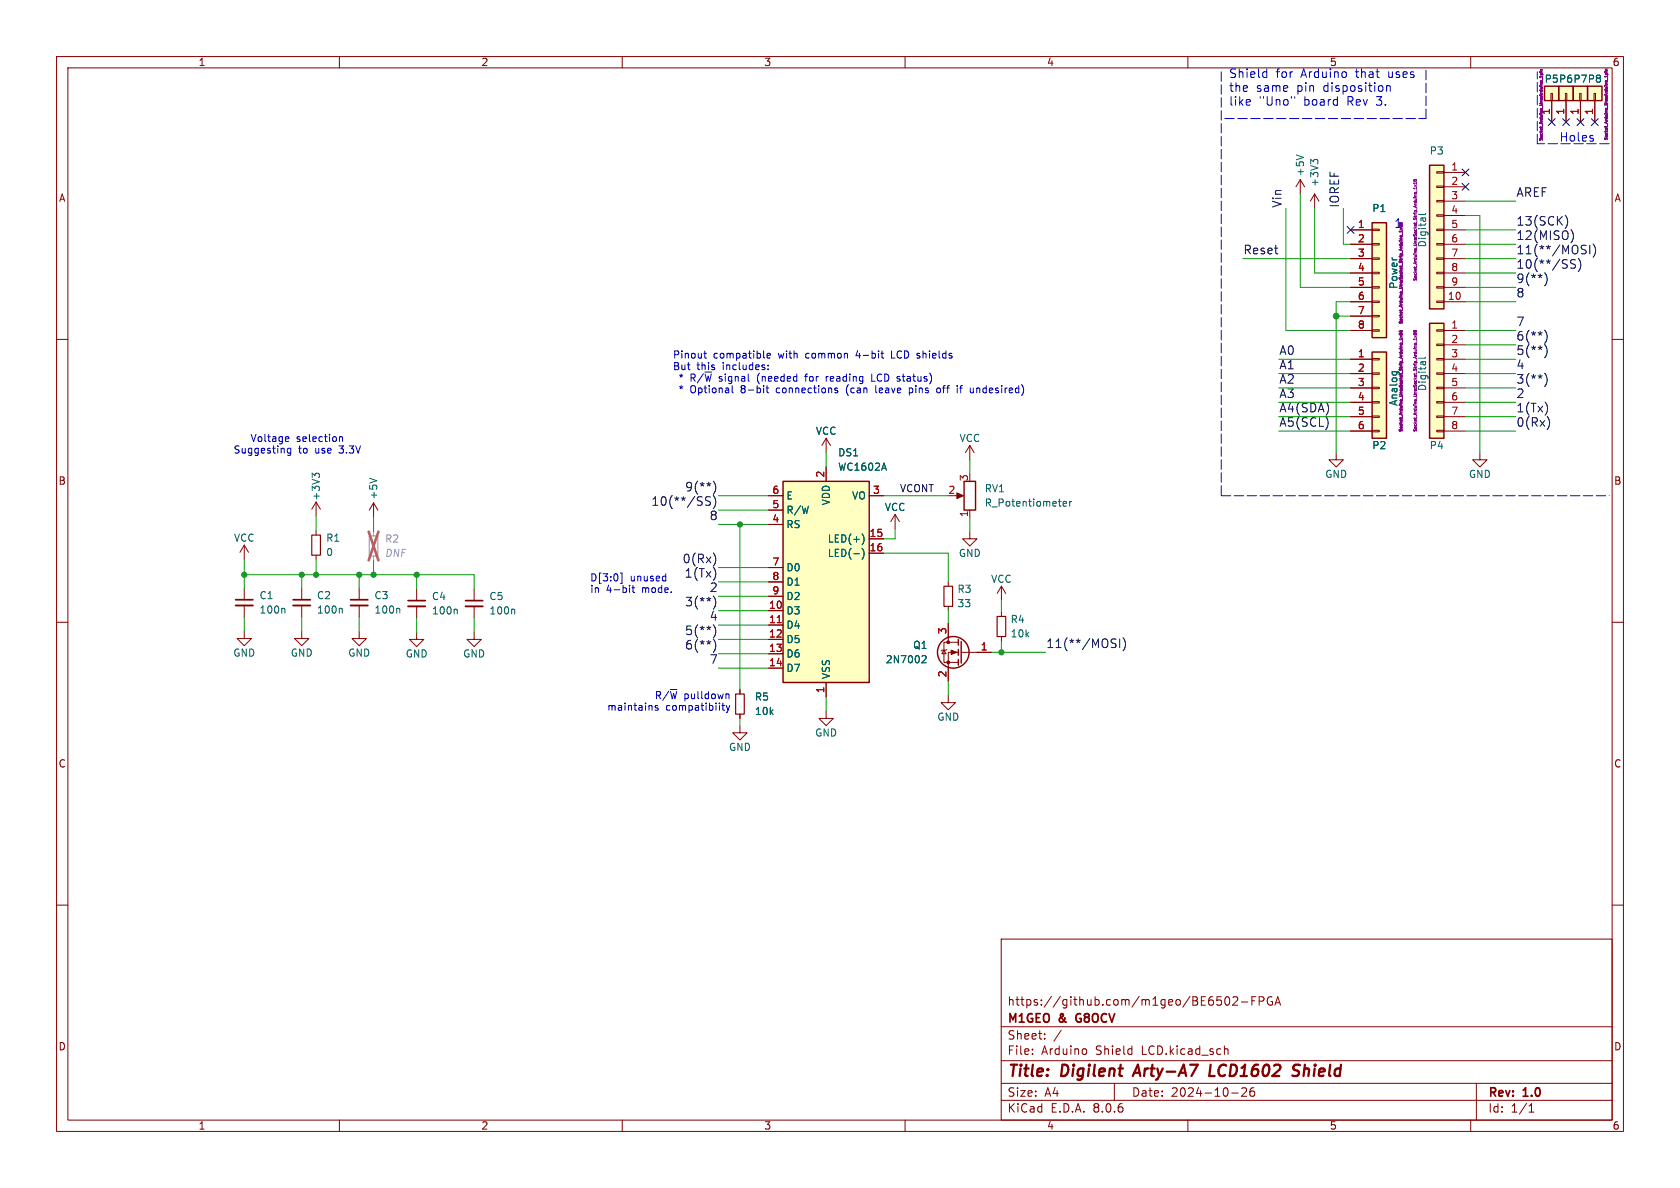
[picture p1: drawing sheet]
<svg xmlns="http://www.w3.org/2000/svg" width="297mm" height="210mm" viewBox="0 0 297 210" stroke-linecap="round" stroke-linejoin="round" font-family="sans-serif">
<g fill="none" stroke="#840000" stroke-width=".18">
<path d="M10 10h277v190h-277zM12 12h273v186h-273zM60 10v2M110 10v2M160 10v2M210 10v2M260 10v2M10 60h2M285 60h2M43.2 96.4l-.8 1.2M43.2 96.4v2.5M43.2 96.4l.7 1.2"/>
<path d="M55.9 88.7l.7 1.3M55.9 88.7v2.6M55.9 93.8v.8M55.9 98.1v.8M55.9 88.7l-.8 1.3M66 88.9l-.7 1.3M66 88.9v2.5M66 88.9l.8 1.3M158.2 90.9l-.7 1.3M158.2 90.9v2.6M158.2 90.9l.8 1.3M10 110h2"/>
<path d="M285 110h2M167.6 122.9v1.3h1.3l-1.3 1.3-1.2-1.3h1.2M10 160h2M285 160h2M177 166h108v32h-108zM216.5 176.8l.2-.5 .2-.1a.81 .81 0 0 1 .6 .6 .81 .81 0 0 1-.3 .8h-.5l-.2-.5M218 176.3l.5-.1 .2 .1 .1 .3-.9 1.1h.9M219.5 177.1h1.1M221.3 176.9h.5M222 176.2h-.7v1.5M222.6 177l.7-.1 .2-.2-.1-.4-.2-.1h-.6v1.5M224.9 176.3a.74 .74 0 0 0-.9 .5 .74 .74 0 0 0 .5 .9l.5-.1v-.5h-.3"/>
<path d="M225.4 177.7l.5-1.5 .5 1.5M225.5 177.3h.7M60 198v2M110 198v2M160 198v2M177 194.5h108M177 191.5h108M177 187.5h108M177 181.5h108M182.5 186.3v.1M182.5 185.5v.1M184.7 183.6v.1"/>
<path d="M184.7 182.8v.1M187.6 182.1l-1.3 2M191.8 185.4l.3 .3v.4l-.3 .3M197 191.5v3M210 198v2M216.5 185.5h.5l.1 .9M217.7 193.2h1.2M219.5 192.4l.6-.1 .2 .1 .1 .3-.9 1.1h.9M221.7 192.3a.59 .59 0 0 0-.7 .6v.6l.1 .2 .4 .1 .2-.1 .1-.5-.1-.3h-.5l-.2 .3M260 198v2M261 191.5v6.5M270.3 196.6h.9"/>
<path d="M270.3 195.5l.4-.4v1.5"/>
</g>
<path d="M201.2 188.2l-.9 2M214 188.2l-.2 2h.9M229.8 188.3a.85 .85 0 0 0-1 .1 .45 .45 0 0 0 .2 .8l.3 .1a.49 .49 0 0 1 .4 .5 .49 .49 0 0 1-.5 .4l-.7-.1" fill="none" stroke="#840000" stroke-width=".4"/>
<path d="M190.3 179.4l-.1 .4 .1 .7" fill="none" stroke="#840000" stroke-width=".3"/>
<path d="M55.7 84.1l-.5-.4v.7M55.7 83.9l.2-.2h.3l.3 .2M65.3 84.5l1.3 .5" fill="none" stroke="#006464" stroke-width=".18"/>
<path d="M55.1 94.6h1.5v3.5h-1.5z" fill="none" stroke="#840000" stroke-width=".2"/>
<path d="M252.7 29.2h2.6v25.4h-2.6z" fill="#ffffc2"/>
<g fill="none" stroke="#840000" stroke-width=".18">
<path d="M229.9 31.8l-.8 1.2M229.9 31.8v2.5M229.9 31.8l.7 1.2M232.4 34.3l-.8 1.3M232.4 34.3v2.5M232.4 34.3l.8 1.3M254 38h1.3v.2h-1.3zM254 35.4h1.3v.3h-1.3zM254 32.9h1.3v.2h-1.3zM254 30.4h1.3v.2h-1.3zM255.3 30.5h3.8M255.3 33h3.8"/>
<path d="M255.3 35.6h3.8M255.3 38.1h3.8M254 53.2h1.3v.3h-1.3zM254 50.7h1.3v.2h-1.3zM254 48.1h1.3v.3h-1.3zM254 45.6h1.3v.2h-1.3zM254 43.1h1.3v.2h-1.3zM254 40.5h1.3v.3h-1.3zM255.3 53.3h3.8M255.3 40.6h3.8M255.3 43.2h3.8M255.3 45.7h3.8"/>
<path d="M255.3 48.3h3.8M255.3 50.8h3.8M73.7 104.1v2.1M73.7 107.2v2"/>
</g>
<path d="M252.7 29.2h2.6v25.4h-2.6z" fill="none" stroke="#840000" stroke-width=".25"/>
<path d="M229.2 27.4l1.2 .4M232.2 28.6l-.5-.4v.8M232.2 28.4l.2-.2h.3l.3 .2M252 37.7l-.1 .2h-1.1M80.7 107.7l.1 .2v.6" fill="none" stroke="#006464" stroke-width=".18"/>
<path d="M249.9 31.8h.1a.24 .24 0 0 1 .2-.1 .24 .24 0 0 1 .2 .3 .24 .24 0 0 1-.3 .1 .24 .24 0 0 1-.2-.3zM250.1 32.7l.3 .3M250.4 32.2v.3M250.4 33.1v.3M250.4 33.3h-.5l.2 .1M250.4 32.7l-.3 .3M250.4 32.4h-.5l.2 .1M250.5 33.5v.4" fill="none" stroke="#840084" stroke-width=".18"/>
<path d="M72.1 107.2h3.1" fill="none" stroke="#840000" stroke-width=".33"/>
<path d="M72.1 106.2h3.1" fill="none" stroke="#840000" stroke-width=".3"/>
<path d="M273 15.2h2.6v2.6h-2.6z" fill="#ffffc2"/>
<path d="M274.2 16.5h.2v1.3h-.2zM274.3 17.8v3.8" fill="none" stroke="#840000" stroke-width=".18"/>
<path d="M273 15.2h2.6v2.6h-2.6z" fill="none" stroke="#840000" stroke-width=".25"/>
<path d="M272.2 12.8h.1M272.3 12.8h.4M272.3 12.5h.4M272.4 12.5h.1M272.6 13h-.2l-.1 .2h.5M272.7 13.6h-.5l.1 .1M272.7 12.3h-.3v.2" fill="none" stroke="#840084" stroke-width=".18"/>
<path d="M275.6 15.2h2.5v2.6h-2.5z" fill="#ffffc2"/>
<path d="M276.7 16.5h.3v1.3h-.3zM276.9 17.8v3.8" fill="none" stroke="#840000" stroke-width=".18"/>
<path d="M275.6 15.2h2.5v2.6h-2.5z" fill="none" stroke="#840000" stroke-width=".25"/>
<path d="M278.1 15.2h2.6v2.6h-2.6z" fill="#ffffc2"/>
<path d="M279.3 16.5h.2v1.3h-.2zM279.4 17.8v3.8" fill="none" stroke="#840000" stroke-width=".18"/>
<path d="M278.1 15.2h2.6v2.6h-2.6z" fill="none" stroke="#840000" stroke-width=".25"/>
<path d="M280.7 15.2h2.5v2.6h-2.5z" fill="#ffffc2"/>
<g fill="none" stroke="#840000" stroke-width=".18">
<path d="M281.8 16.5h.3v1.3h-.3zM281.9 17.8v3.8M168.9 87.6h1M171.4 94v1.3h1.3l-1.3 1.2-1.2-1.2h1.2M171.4 90.2v1.2M53.3 111.6v1.3h1.3l-1.3 1.2-1.2-1.2h1.2M53.3 104v2M53.3 107v2.1M63.5 111.6v1.3h1.3l-1.3 1.2-1.3-1.2h1.3M73.7 111.8v1.2h1.2l-1.2 1.3-1.3-1.3h1.3M83.8 111.8v1.2h1.3l-1.3 1.3-1.3-1.3h1.3M166.9 114.9l.4 .7h-.8z"/>
<path d="M167.4 114.8l-.1 .1h-.8l-.1 .2M167.6 102.9v.7M167.6 107.2v.8M167.6 110.2v3.3M169.4 115.3h-1.8v5.1M169.4 113.5h-2.5v3.6h2.5M169.9 115.3h5.4M177 103.6l-.7 1.3M177 103.6v2.6M177 108.2v.8M177 112.5v.8M177 103.6l.8 1.3"/>
</g>
<g fill="none" stroke="#840000" stroke-width=".25">
<path d="M280.7 15.2h2.5v2.6h-2.5zM170.4 85.1h2.1v5.1h-2.1zM169.4 113v1M169.4 114.8v1M169.4 116.6v1M169.9 113.4v3.8"/>
<circle cx="168.5" cy="115.3" r="2.79"/>
</g>
<path d="M283.6 12.7h.1M283.8 12.7h.3M283.8 12.4h.3M283.8 12.4h.1M284.1 13.1v-.2h-.3v.2h.5M284.1 13.4v.3M284.1 13.5h-.5l.2 .2M284.1 12.2h-.3v.2" fill="none" stroke="#840084" stroke-width=".18"/>
<path d="M166.9 103.6h1.5v3.6h-1.5zM176.3 109h1.5v3.5h-1.5z" fill="none" stroke="#840000" stroke-width=".2"/>
<g fill="#840000" stroke="#840000" stroke-width=".18">
<path d="M168.1 114.9l1.1 .4-1.1 .4z"/>
<path d="M169.2 87.1l1.1 .5-1.1 .5z"/>
<circle cx="167.6" cy="117.1" r=".25"/>
<circle cx="167.6" cy="113.5" r=".25"/>
</g>
<path d="M188 89.1l.6-.2-.1-.2-.4-.1-.1 .2v.6h.5M189.1 88.6v.9M189.5 88.6l-.4 .3M60.3 107.5l.2 .2v.7M163.2 115.9l.4 .1 .1 .3-.8 .9h.8" fill="none" stroke="#006464" stroke-width=".18"/>
<path d="M51.8 107h3.1" fill="none" stroke="#840000" stroke-width=".33"/>
<path d="M51.8 106h3.1" fill="none" stroke="#840000" stroke-width=".3"/>
<path d="M242.6 39.4h2.5v20.3h-2.5z" fill="#ffffc2"/>
<g fill="none" stroke="#840000" stroke-width=".18">
<path d="M238.8 40.6h3.8M238.8 43.2h3.8M238.8 45.7h3.8M238.8 48.3h3.8M238.8 50.8h3.8M238.8 53.3h3.8M238.8 55.9h3.8M238.8 58.4h3.8M242.6 58.3h1.2v.2h-1.2zM242.6 55.8h1.2v.2h-1.2zM242.6 53.2h1.2v.3h-1.2zM242.6 50.7h1.2v.2h-1.2z"/>
<path d="M242.6 48.1h1.2v.3h-1.2zM242.6 45.6h1.2v.2h-1.2zM242.6 43.1h1.2v.2h-1.2zM242.6 40.5h1.2v.3h-1.2z"/>
</g>
<path d="M242.6 39.4h2.5v20.3h-2.5z" fill="none" stroke="#840000" stroke-width=".25"/>
<path d="M247.9 41.1v.4" fill="none" stroke="#840084" stroke-width=".18"/>
<path d="M242.6 62.2h2.5v15.3h-2.5z" fill="#ffffc2"/>
<path d="M238.8 63.5h3.8M238.8 66h3.8M238.8 68.6h3.8M238.8 71.1h3.8M238.8 73.7h3.8M238.8 76.2h3.8M242.6 76.1h1.2v.2h-1.2zM242.6 73.5h1.2v.3h-1.2zM242.6 71h1.2v.2h-1.2zM242.6 68.5h1.2v.2h-1.2zM242.6 65.9h1.2v.3h-1.2zM242.6 63.4h1.2v.2h-1.2z" fill="none" stroke="#840000" stroke-width=".18"/>
<path d="M242.6 62.2h2.5v15.3h-2.5z" fill="none" stroke="#840000" stroke-width=".25"/>
<path d="M246.1 65.7h1l.3 .2M246.2 65.7l-.1 .4M246.9 65.7l.1 .4" fill="none" stroke="#006464" stroke-width=".18"/>
<path d="M247.4 58.5l.2 .2M247.4 59v.1M247.4 59.1h.1M247.4 59a.24 .24 0 0 1 .3-.1 .24 .24 0 0 1 .2 .2h-.5M247.4 59h.1M247.5 59.4l.4 .2M247.6 58.4l.3 .1-.1 .2h-.2zM247.6 58.7h.1M247.9 59.8v.3M247.9 59.9h-.5l.1 .2M247.9 59.4l-.4 .2M247.9 60.2v.4" fill="none" stroke="#840084" stroke-width=".18"/>
<path d="M252.7 57.2h2.6v20.3h-2.6z" fill="#ffffc2"/>
<g fill="none" stroke="#840000" stroke-width=".18">
<path d="M254 58.3h1.3v.2h-1.3zM255.3 58.4h3.8M254 76.1h1.3v.2h-1.3zM254 73.5h1.3v.3h-1.3zM254 71h1.3v.2h-1.3zM254 68.5h1.3v.2h-1.3zM254 65.9h1.3v.3h-1.3zM254 63.4h1.3v.2h-1.3zM254 60.8h1.3v.3h-1.3zM255.3 61h3.8M255.3 63.5h3.8M255.3 66h3.8"/>
<path d="M255.3 68.6h3.8M255.3 71.1h3.8M255.3 73.7h3.8M255.3 76.2h3.8M236.2 80v1.3h1.3l-1.3 1.3-1.3-1.3h1.3M261.6 80v1.3h1.3l-1.3 1.3-1.3-1.3h1.3M63.5 104v2M63.5 107v2.1M83.8 104.1v2.1M83.8 107.2v2"/>
</g>
<path d="M252.7 57.2h2.6v20.3h-2.6z" fill="none" stroke="#840000" stroke-width=".25"/>
<path d="M252 63.1l-.1 .2h-1.1M70.5 107.5l.2 .2v.7M90.8 107.7l.2 .2v.6" fill="none" stroke="#006464" stroke-width=".18"/>
<g fill="none" stroke="#840084" stroke-width=".18">
<path d="M250 58.4l-.1 .1 .1 .2M250 58.7h.1M250 58.4h.1M250 58.4l.1 .1M250.1 59.4l.3 .2M250.1 58.5l.1-.1 .2 .1-.1 .2-.2-.1M250.1 58.6l-.1 .1M250.1 58.5v.1M250.4 59a.24 .24 0 0 0-.3-.1 .24 .24 0 0 0-.2 .2h.5M250.4 59h.1M250.4 59v.1M250.4 59.1h.1"/>
<path d="M250.4 59.8v.3M250.4 59.9h-.5l.2 .2M250.4 59.4l-.3 .2M250.5 60.2v.4"/>
</g>
<path d="M62 107h3M82.3 107.2h3" fill="none" stroke="#840000" stroke-width=".33"/>
<path d="M62 106h3M82.3 106.2h3" fill="none" stroke="#840000" stroke-width=".3"/>
<path d="M65.3 94.7h1.5v3.6h-1.5z" fill="none" stroke="#a1a1a1" stroke-width=".2"/>
<path d="M66 94v.7M66 98.3v.8" fill="none" stroke="#a1a1a1" stroke-width=".18"/>
<path d="M65.2 94l1.7 5.1M66.9 94l-1.7 5.1" fill="none" stroke="#e75356" stroke-width=".46"/>
<path d="M138.4 85.1h15.3v35.6h-15.3z" fill="#ffffc2"/>
<path d="M138.4 85.1h15.3v35.6h-15.3z" fill="none" stroke="#840000" stroke-width=".25"/>
<g fill="none" stroke="#840000" stroke-width=".18">
<path d="M274.3 17.8v3.8M276.9 17.8v3.8M279.4 17.8v3.8M281.9 17.8v3.8M238.8 40.6h3.8M238.8 43.2h3.8M238.8 45.7h3.8M238.8 48.3h3.8M238.8 50.8h3.8M238.8 53.3h3.8M238.8 55.9h3.8M238.8 58.4h3.8"/>
<path d="M146 77.5v2.5M146 77.5l-.7 1.2M146 77.5l.8 1.2M171.4 78.7l-.7 1.3M171.4 78.7v2.6M171.4 78.7l.8 1.3M238.8 63.5h3.8M238.8 66h3.8M238.8 68.6h3.8M238.8 71.1h3.8M238.8 73.7h3.8M238.8 76.2h3.8"/>
<path d="M135.9 87.6h2.5M135.9 92.7h2.5M135.9 90.2h2.5M146 82.6v2.5M153.7 95.3h2.5M153.7 97.8h2.5M153.7 87.6h2.5M43.2 111.6v1.3h1.2l-1.2 1.2-1.3-1.2h1.3M43.2 104v2M43.2 107v2.1M135.9 108h2.5M135.9 110.5h2.5"/>
<path d="M135.9 113h2.5M135.9 115.6h2.5M135.9 118.1h2.5M135.9 100.3h2.5M135.9 102.9h2.5M135.9 105.4h2.5M167.6 110.2v2.6M167.6 117.9v2.5M172.7 115.3h2.6M130.8 128.3v1.2h1.3l-1.3 1.3-1.3-1.3h1.3M130.8 121.9v.8M130.8 126.2v.8"/>
<path d="M146 125.7v1.3h1.3l-1.3 1.3-1.2-1.3h1.2M146 120.7v2.5"/>
</g>
<path d="M137.4 110.1h.7" fill="none" stroke="#a90000" stroke-width=".18"/>
<path d="M246.1 65.7h1l.3 .2M246.2 65.7l-.1 .4M246.9 65.7l.1 .4M152.4 94.4a1.46 1.46 0 0 1 0 1.9M152.4 96.9a1.46 1.46 0 0 1 0 2M50.2 107.5l.2 .2v.7M163.2 115.9l.4 .1 .1 .3-.8 .9h.8" fill="none" stroke="#006464" stroke-width=".18"/>
<path d="M41.7 107h3" fill="none" stroke="#840000" stroke-width=".33"/>
<path d="M41.7 106h3" fill="none" stroke="#840000" stroke-width=".3"/>
<path d="M130 122.7h1.6v3.5h-1.6z" fill="none" stroke="#840000" stroke-width=".2"/>
<g fill="none" stroke="#0f0f0f" stroke-width=".18">
<path d="M276.7 38.1a1.76 1.76 0 0 1 .1 2.2M273.1 58.4a1.75 1.75 0 0 1 0 2.3M273.4 48.7a1.78 1.78 0 0 1-.3 1.8M277.6 46.2l.2 .3 .6 .3 .1 .2-.1 .3-.2 .1-.6-.1M277.7 40.6a1.76 1.76 0 0 1 .1 2.2M279.3 46.1a1.79 1.79 0 0 1-.3 1.9M279.8 44.1l.5 .1 .1 .4-.3 .3h-.3M279.8 43.4h.6M281.1 43.4v1.5M281.6 43.1a1.74 1.74 0 0 1 0 2.4M273.1 60.9a1.75 1.75 0 0 1 0 2.3M273.1 66a1.75 1.75 0 0 1 0 2.3"/>
<path d="M273.5 71.7v1M273.7 73.9l.2 .7-.2 1M124.7 88.1l.2 .4 .5 .2 .2 .2-.1 .3-.2 .1h-.6M126.1 85a1.75 1.75 0 0 1 0 2.4M126.1 87.6a1.77 1.77 0 0 1 .1 2.2M126.4 98.2l.1 .6-.1 .8M126.1 113a1.75 1.75 0 0 1 0 2.3M126.2 105.4a1.79 1.79 0 0 1 0 2.2M126.2 110.5a1.77 1.77 0 0 1-.1 2.3M126.5 100.9v1.1M196.7 113.7l.5 .1 .1 .4-.3 .3h-.4M196.7 112.9l.6 .1"/>
<path d="M198 112.9v1.6M198.5 112.7a1.75 1.75 0 0 1 0 2.4"/>
</g>
<g fill="none" stroke="#0000c2" stroke-width=".18">
<path d="M221 17.7v.3l-.7 .1M223.5 12.7l.4 .1M223.9 12.2v1.5M223.9 13.6l-.4 .1M238 12.8v.8M245.1 15.1v1.1M245.1 15.3l.3-.2 .3 .1 .1 1M281.6 24.5v.4M50.6 77.2l.4 .1 .1 .2-.6 .1M51 78h-.4M51.4 79.2v1.1l-.2 .2h-.3M51.4 79.3l-.4-.1-.2 .3 .1 .5h.5"/>
<path d="M60 77.3l.2-.1 .3 .1 .1 .7M60 77.2v.8M124.4 62.5h.5M124.6 62v1.1l.3 .2M129.4 68.2v1.1l.2 .1M135.6 62.9l.6-.1-.1-.3h-.3l-.2 .1 .1 .6h.4M135.6 68.2v1.1l.3 .1M135.8 65.2v.1M135.8 64.6v.1M142.3 66.5h.4M142.5 66.2l-.1 1.2M146.1 66.5v.9"/>
<path d="M146.4 66.5l-.3 .3M147.6 69l.5 .2v.2h-.4M149.7 68.5l-.1 .6 .2 .5M154.1 66.1v1.3h.6M154.8 68.2v1.1l.2 .1M155.7 62.5h.5M155.9 62v1.1l.3 .2M157.6 62v1.3h.6M160.8 68.6v1.3M161.2 68.7h.1M161.3 69.3l-.2 .1h-.3M165.7 68.7l.3-.1 .3 .2v.4l-.3 .2h-.3l-.1-.2z"/>
<path d="M169.7 68.6h.4M170.1 68.2l-.3 .1v1.1M109.7 101.3h.3v1.8M111.3 103.5v.1M111.3 103.9v.8M111.7 103.9h.5M111.9 103.5v1.1l.3 .1M115.9 124.8v.3l.4 .1 .1 .2-.2 .2-.4-.1M127.8 124.3v1.1l.3 .2M128.3 122.8l.2-.1h.3l.1 .8M128.4 124.7l.3 .9M128.7 125.6l-.3 .4"/>
<path d="M129 124.7l-.3 .9"/>
</g>
<path d="M215.9 12.7v74.9M216.5 21h35.6M252.1 21v-8.9M271.8 25.4v-12.7M284.5 25.4h-12.7M215.9 87.6h68.6" fill="none" stroke="#0000c2" stroke-width=".18" stroke-dasharray="1.7 .6"/>
<g fill="none" stroke="#009600" stroke-width=".18">
<path d="M227.3 36.8v21.6h11.5M229.9 34.3v16.5h8.9M232.4 36.8v11.5h6.4M237.5 36.8v6.4h1.3M259.1 35.6h8.9M259.1 38.1h2.5v41.9M219.7 45.7h19.1M236.2 55.9h2.6M238.8 53.3h-2.6v26.7M259.1 43.2h8.9M259.1 40.6h8.9M259.1 48.3h8.9"/>
<path d="M259.1 50.8h8.9M259.1 45.7h8.9M259.1 58.4h8.9M259.1 53.3h8.9M226.1 68.6h12.7M226.1 71.1h12.7M226.1 63.5h12.7M226.1 76.2h12.7M226.1 66h12.7M226.1 73.7h12.7M259.1 68.6h8.9M259.1 71.1h8.9"/>
<path d="M259.1 63.5h8.9M259.1 76.2h8.9M259.1 66h8.9M259.1 61h8.9M259.1 73.7h8.9M43.2 98.9v5.1M55.9 91.3v2.5M55.9 98.9v2.7M66 91.4v2.6M66 99.1v2.5M127 90.2h8.9M127 87.6h8.9"/>
<path d="M127 92.7h8.9M130.8 92.7v29.2M146 80v2.6M156.2 97.8h11.4v5.1M156.2 87.6h11.4M158.2 93.5v1.8h-2M171.4 81.3v2.5M171.4 91.4v2.6M43.2 101.6h40.6v2.5M43.2 109.1v2.5M53.3 101.6v2.4M53.3 109.1v2.5"/>
<path d="M63.5 101.6v2.4M63.5 109.1v2.5M73.7 101.6v2.5M73.7 109.2v2.6M83.8 109.2v2.6M127 118.1h8.9M127 102.9h8.9M127 100.3h8.9M127 105.4h8.9M127 115.6h8.9M127 110.5h8.9M127 113h8.9"/>
<path d="M127 108h8.9M167.6 108v2.2M175.3 115.3h9.6M177 106.2v2M177 113.3v2M130.8 127v1.3M146 123.2v2.5M167.6 120.4v2.5"/>
</g>
<g fill="none" stroke="#000084" stroke-width=".18">
<path d="M258.5 29.9l1.2 1.2M258.5 32.4l1.2 1.2M259.7 29.9l-1.2 1.2M259.7 32.4l-1.2 1.2M273.7 21l1.2 1.2M274.9 21l-1.2 1.2M276.3 21l1.2 1.2M277.5 21l-1.2 1.2M278.8 21l1.2 1.2M280 21l-1.2 1.2M281.3 21l1.2 1.2M282.5 21l-1.2 1.2"/>
<path d="M238.2 40l1.2 1.2M239.4 40l-1.2 1.2"/>
</g>
<g fill="none" stroke="#840084" stroke-width=".18">
<path d="M272.2 12.8h.1M272.3 12.8h.4M272.3 12.5h.4M272.4 12.5h.1M272.6 13h-.2l-.1 .2h.5M272.7 13.6h-.5l.1 .1M272.7 12.3h-.3v.2M283.6 12.7h.1M283.8 12.7h.3M283.8 12.4h.3M283.8 12.4h.1M284.1 13.1v-.2h-.3v.2h.5"/>
<path d="M284.1 13.4v.3M284.1 13.5h-.5l.2 .2M284.1 12.2h-.3v.2M247.4 58.5l.2 .2M247.4 59v.1M247.4 59.1h.1M247.4 59a.24 .24 0 0 1 .3-.1 .24 .24 0 0 1 .2 .2h-.5M247.4 59h.1M247.5 59.4l.4 .2M247.6 58.4l.3 .1-.1 .2h-.2zM247.6 58.7h.1M247.9 59.8v.3"/>
<path d="M247.9 59.9h-.5l.1 .2M247.9 59.4l-.4 .2M247.9 41.1v.4M247.9 60.2v.4"/>
</g>
<g fill="#009600" stroke="#009600" stroke-width=".18">
<circle cx="130.8" cy="92.7" r=".46"/>
<circle cx="177" cy="115.3" r=".46"/>
<circle cx="236.2" cy="55.9" r=".51"/>
<circle cx="53.3" cy="101.6" r=".46"/>
<circle cx="55.9" cy="101.6" r=".46"/>
<circle cx="43.2" cy="101.6" r=".46"/>
<circle cx="66" cy="101.6" r=".46"/>
<circle cx="63.5" cy="101.6" r=".46"/>
<circle cx="73.7" cy="101.6" r=".46"/>
</g>
<g font-size="2.8" fill="#840000">
<text x="178" y="190.9">Title:</text>
<text x="187.7" y="190.9">Digilent</text>
<text x="201.4" y="190.9">Arty-A7</text>
<text x="215.4" y="190.9">LCD1602</text>
<text x="231" y="190.9">Shield</text>
</g>
<g font-size="2.1" fill="#0000c2">
<text x="217.2" y="13.9">Shield</text>
<text x="217.2" y="16.3">the</text>
<text x="222" y="16.3">same</text>
<text x="225.5" y="13.9">for</text>
<text x="229.3" y="16.3">pin</text>
<text x="230" y="13.9">Arduino</text>
<text x="234.1" y="16.3">disposition</text>
<text x="239.8" y="13.9">that</text>
<text x="245.6" y="13.9">uses</text>
<text x="217.2" y="18.8">like</text>
<text x="222.5" y="18.8">&quot;Uno&quot;</text>
<text x="230.5" y="18.8">board</text>
<text x="238.3" y="18.8">Rev</text>
<text x="243.6" y="18.8">3.</text>
<text x="275.6" y="25.2">Holes</text>
</g>
<g font-size="2.1" fill="#0f0f0f">
<text x="268" y="34.9">AREF</text>
<text x="226.7" y="36.8" transform="rotate(-90 226.7 36.8)">Vin</text>
<text x="236.8" y="36.8" transform="rotate(-90 236.8 36.8)">IOREF</text>
<text x="268" y="40">13(SCK)</text>
<text x="219.7" y="45.1">Reset</text>
<text x="268" y="47.6">10(**/SS)</text>
<text x="268" y="42.5">12(MISO)</text>
<text x="268" y="45.1">11(**/MOSI)</text>
<text x="268" y="52.7">8</text>
<text x="268" y="50.2">9(**)</text>
<text x="268" y="57.8">7</text>
<text x="226.1" y="65.4">A1</text>
<text x="226.1" y="62.9">A0</text>
<text x="268" y="60.3">6(**)</text>
<text x="268" y="62.9">5(**)</text>
<text x="268" y="65.4">4</text>
<text x="226.1" y="70.5">A3</text>
<text x="226.1" y="67.9">A2</text>
<text x="268" y="70.5">2</text>
<text x="268" y="67.9">3(**)</text>
<text x="226.1" y="75.6">A5(SCL)</text>
<text x="226.1" y="73">A4(SDA)</text>
<text x="268" y="73">1(Tx)</text>
<text x="268" y="75.6">0(Rx)</text>
<text x="115.1" y="89.5">10(**/SS)</text>
<text x="121" y="87">9(**)</text>
<text x="125.4" y="92.1">8</text>
<text x="120.6" y="99.7">0(Rx)</text>
<text x="121" y="102.2">1(Tx)</text>
<text x="121" y="107.3">3(**)</text>
<text x="125.4" y="104.8">2</text>
<text x="121" y="112.4">5(**)</text>
<text x="125.4" y="109.8">4</text>
<text x="121" y="114.9">6(**)</text>
<text x="125.4" y="117.5">7</text>
<text x="184.9" y="114.7">11(**/MOSI)</text>
</g>
<text font-size="2.1" fill="#840084" x="246.4" y="40.4">1</text>
<g font-size="2.1" fill="#840000">
<text x="178" y="178">https://github.com/m1geo/BE6502-FPGA</text>
<text x="178" y="184">Sheet:</text>
<text x="178" y="181.2">M1GEO</text>
<text x="187.3" y="181.2">&amp;</text>
<text x="190.9" y="181.2">G8OCV</text>
<text x="178" y="186.7">File:</text>
<text x="184.1" y="186.7">Arduino</text>
<text x="193.7" y="186.7">Shield</text>
<text x="202" y="186.7">LCD.kicad_sch</text>
<text x="178" y="196.9">KiCad</text>
<text x="178" y="194.1">Size:</text>
<text x="184.7" y="194.1">A4</text>
<text x="185.7" y="196.9">E.D.A.</text>
<text x="193.3" y="196.9">8.0.6</text>
<text x="200" y="194.1">Date:</text>
<text x="207" y="194.1">2024-10-26</text>
<text x="263" y="194.3">Rev:</text>
<text x="263" y="196.9">Id:</text>
<text x="267.1" y="196.9">1/1</text>
<text x="269.4" y="194.3">1.0</text>
</g>
<g font-size="1.8" fill="#840000">
<text x="35" y="11.9">1</text>
<text x="85" y="11.9">2</text>
<text x="135" y="11.9">3</text>
<text x="185" y="11.9">4</text>
<text x="285" y="11.9">6</text>
<text x="10.3" y="35.9">A</text>
<text x="285.3" y="35.9">A</text>
<text x="10.3" y="85.9">B</text>
<text x="285.3" y="85.9">B</text>
<text x="10.3" y="135.9">C</text>
<text x="285.3" y="135.9">C</text>
<text x="10.3" y="185.9">D</text>
<text x="285.3" y="185.9">D</text>
<text x="35" y="199.9">1</text>
<text x="85" y="199.9">2</text>
<text x="135" y="199.9">3</text>
<text x="185" y="199.9">4</text>
<text x="235" y="199.9">5</text>
<text x="285" y="199.9">6</text>
</g>
<g font-size="1.8" fill="#0000c2">
<text x="235" y="11.9">5</text>
<text x="118.9" y="63.6">Pinout</text>
<text x="118.9" y="65.6">But</text>
<text x="123.2" y="65.6">this</text>
<text x="126.1" y="63.6">compatible</text>
<text x="127.9" y="65.6">includes:</text>
<text x="137.7" y="63.6">with</text>
<text x="142.7" y="63.6">common</text>
<text x="151.8" y="63.6">4-bit</text>
<text x="158.2" y="63.6">LCD shields</text>
<text x="120" y="67.7">*</text>
<text x="120" y="69.7">*</text>
<text x="122.2" y="67.7">R/~{W}signal</text>
<text x="122.2" y="69.7">Optional</text>
<text x="131.3" y="69.7">8-bit</text>
<text x="134.3" y="67.7">(needed</text>
<text x="137.7" y="69.7">connections</text>
<text x="143.1" y="67.7">for</text>
<text x="146.9" y="67.7">reading</text>
<text x="150.2" y="69.7">(can</text>
<text x="155.1" y="67.7">LCD status)</text>
<text x="155.7" y="69.7">leave</text>
<text x="161.8" y="69.7">pins</text>
<text x="166.9" y="69.7">off</text>
<text x="170.7" y="69.7">if</text>
<text x="173.2" y="69.7">undesired)</text>
<text x="41.2" y="80.4">Suggesting</text>
<text x="44.2" y="78.3">Voltage</text>
<text x="52.4" y="78.3">selection</text>
<text x="52.8" y="80.4">to</text>
<text x="55.8" y="80.4">use</text>
<text x="60.3" y="80.4">3.3V</text>
<text x="104.2" y="102.9">D[3:0]</text>
<text x="104.2" y="104.9">in</text>
<text x="107.2" y="104.9">4-bit</text>
<text x="111.4" y="102.9">unused</text>
<text x="113.6" y="104.9">mode.</text>
<text x="107.3" y="125.8">maintains</text>
<text x="115.7" y="123.8">R/~{W}pulldown</text>
<text x="117.7" y="125.8">compatibiity</text>
</g>
<g font-size="1.8" fill="#006464">
<text x="273" y="14.8">P5 P6 P7 P8</text>
<text x="252.7" y="27.5">P3</text>
<text x="230.7" y="31.2" transform="rotate(-90 230.7 31.2)">+5V</text>
<text x="233.3" y="33.1" transform="rotate(-90 233.3 33.1)">+3V3</text>
<text x="242.5" y="37.7">P1</text>
<text x="144.1" y="77.1">VCC</text>
<text x="148.1" y="80.9">DS1</text>
<text x="148.1" y="83.4">WC1602A</text>
<text x="169.5" y="78.3">VCC</text>
<text x="242.5" y="79.6">P2</text>
<text x="252.7" y="79.6">P4</text>
<text x="56.7" y="88.6" transform="rotate(-90 56.7 88.6)">+3V3</text>
<text x="66.9" y="88.4" transform="rotate(-90 66.9 88.4)">+5V</text>
<text x="138.9" y="88.5">E</text>
<text x="146.9" y="89.4" transform="rotate(-90 146.9 89.4)">VDD</text>
<text x="150.5" y="88.5">VO</text>
<text x="174" y="87.2">RV1</text>
<text x="174" y="89.8">R_Potentiometer</text>
<text x="234.2" y="84.7">GND</text>
<text x="259.6" y="84.7">GND</text>
<text x="41.3" y="96">VCC</text>
<text x="57.6" y="96">R1</text>
<text x="138.9" y="93.6">RS</text>
<text x="138.9" y="91">R/W</text>
<text x="156.3" y="90.5">VCC</text>
<text x="57.6" y="98.5">0</text>
<text x="138.9" y="101.2">D0</text>
<text x="146.2" y="96.1">LED(+)</text>
<text x="146.2" y="98.7">LED(-)</text>
<text x="169.4" y="98.7">GND</text>
<text x="45.8" y="106.1">C1</text>
<text x="55.9" y="106.1">C2</text>
<text x="66.1" y="106.1">C3</text>
<text x="76.3" y="106.3">C4</text>
<text x="86.4" y="106.3">C5</text>
<text x="138.9" y="103.7">D1</text>
<text x="138.9" y="106.3">D2</text>
<text x="169.2" y="105">R3</text>
<text x="169.2" y="107.5">33</text>
<text x="175.1" y="103.2">VCC</text>
<text x="45.8" y="108.7">100n</text>
<text x="55.9" y="108.7">100n</text>
<text x="66.1" y="108.7">100n</text>
<text x="76.3" y="108.8">100n</text>
<text x="86.4" y="108.8">100n</text>
<text x="138.9" y="108.8">D3</text>
<text x="138.9" y="111.4">D4</text>
<text x="138.9" y="113.9">D5</text>
<text x="178.6" y="110.3">R4</text>
<text x="178.6" y="112.9">10k</text>
<text x="41.1" y="116.3">GND</text>
<text x="51.3" y="116.3">GND</text>
<text x="61.5" y="116.3">GND</text>
<text x="71.6" y="116.4">GND</text>
<text x="81.8" y="116.4">GND</text>
<text x="138.9" y="116.4">D6</text>
<text x="138.9" y="119">D7</text>
<text x="156.5" y="117.4">2N7002</text>
<text x="161.3" y="114.9">Q1</text>
<text x="133.4" y="124.1">R5</text>
<text x="146.9" y="120.1" transform="rotate(-90 146.9 120.1)">VSS</text>
<text x="133.4" y="126.6">10k</text>
<text x="144" y="130.4">GND</text>
<text x="165.6" y="127.6">GND</text>
<text x="128.8" y="132.9">GND</text>
</g>
<g font-size="1.8" fill="#a90000">
<text x="274.1" y="20.4" transform="rotate(-90 274.1 20.4)">1</text>
<text x="276.6" y="20.4" transform="rotate(-90 276.6 20.4)">1</text>
<text x="279.1" y="20.4" transform="rotate(-90 279.1 20.4)">1</text>
<text x="281.7" y="20.4" transform="rotate(-90 281.7 20.4)">1</text>
<text x="256.5" y="30.2">1</text>
<text x="256.5" y="32.8">2</text>
<text x="256.5" y="35.3">3</text>
<text x="240" y="40.4">1</text>
<text x="256.5" y="37.8">4</text>
<text x="256.5" y="40.4">5</text>
<text x="240" y="42.9">2</text>
<text x="240" y="45.5">3</text>
<text x="256.5" y="42.9">6</text>
<text x="256.5" y="45.5">7</text>
<text x="240" y="48">4</text>
<text x="240" y="50.5">5</text>
<text x="240" y="53.1">6</text>
<text x="255.9" y="53.1">10</text>
<text x="256.5" y="48">8</text>
<text x="256.5" y="50.5">9</text>
<text x="240" y="55.6">7</text>
<text x="240" y="58.2">8</text>
<text x="256.5" y="58.2">1</text>
<text x="240" y="63.2">1</text>
<text x="240" y="65.8">2</text>
<text x="256.5" y="60.7">2</text>
<text x="256.5" y="63.2">3</text>
<text x="256.5" y="65.8">4</text>
<text x="240" y="68.3">3</text>
<text x="240" y="70.9">4</text>
<text x="256.5" y="68.3">5</text>
<text x="256.5" y="70.9">6</text>
<text x="240" y="73.4">5</text>
<text x="240" y="75.9">6</text>
<text x="256.5" y="73.4">7</text>
<text x="256.5" y="75.9">8</text>
<text x="136.5" y="89.9">5</text>
<text x="136.5" y="87.4">6</text>
<text x="145.8" y="84.5" transform="rotate(-90 145.8 84.5)">2</text>
<text x="154.2" y="87.4">3</text>
<text x="167.6" y="87.4">2</text>
<text x="171.2" y="85.2" transform="rotate(-90 171.2 85.2)">3</text>
<text x="136.5" y="92.5">4</text>
<text x="153.6" y="95">15</text>
<text x="171.2" y="91.5" transform="rotate(-90 171.2 91.5)">1</text>
<text x="136.5" y="100.1">7</text>
<text x="153.6" y="97.5">16</text>
<text x="135.8" y="107.7">10</text>
<text x="136.5" y="102.6">8</text>
<text x="136.5" y="105.2">9</text>
<text x="135.8" y="110.2">11</text>
<text x="135.8" y="112.8">12</text>
<text x="167.4" y="112.2" transform="rotate(-90 167.4 112.2)">3</text>
<text x="135.8" y="115.3">13</text>
<text x="135.8" y="117.9">14</text>
<text x="167.4" y="119.8" transform="rotate(-90 167.4 119.8)">2</text>
<text x="173.3" y="115.1">1</text>
<text x="145.8" y="122.6" transform="rotate(-90 145.8 122.6)">1</text>
</g>
<g font-size="1.8" fill="#840084">
<text x="252.3" y="43.8" transform="rotate(-90 252.3 43.8)">Digital</text>
<text x="247.2" y="51.2" transform="rotate(-90 247.2 51.2)">Power</text>
<text x="247.2" y="71.9" transform="rotate(-90 247.2 71.9)">Analog</text>
<text x="252.3" y="69.2" transform="rotate(-90 252.3 69.2)">Digital</text>
</g>
<text font-size="1.8" fill="#0f0f0f" x="159" y="87.1">VCONT</text>
<g font-size="1.8" fill="#989898">
<text x="68" y="96.1">R2</text>
<text x="68" y="98.7">DNF</text>
</g>
<g font-size=".7" fill="#840084">
<text x="272.9" y="25" transform="rotate(-90 272.9 25)">Socket_Arduino_Uno:Arduino_1pin</text>
<text x="284.4" y="24.9" transform="rotate(-90 284.4 24.9)">Socket_Arduino_Uno:Arduino_1pin</text>
<text x="250.6" y="49.8" transform="rotate(-90 250.6 49.8)">Socket_Arduino_Uno:Socket_Strip_Arduino_1x10</text>
<text x="248.1" y="57.4" transform="rotate(-90 248.1 57.4)">Socket_Arduino_Uno:Socket_Strip_Arduino_1x08</text>
<text x="248.1" y="76.4" transform="rotate(-90 248.1 76.4)">Socket_Arduino_Uno:Socket_Strip_Arduino_1x06</text>
<text x="250.6" y="76.4" transform="rotate(-90 250.6 76.4)">Socket_Arduino_Uno:Socket_Strip_Arduino_1x08</text>
</g>
</svg>
